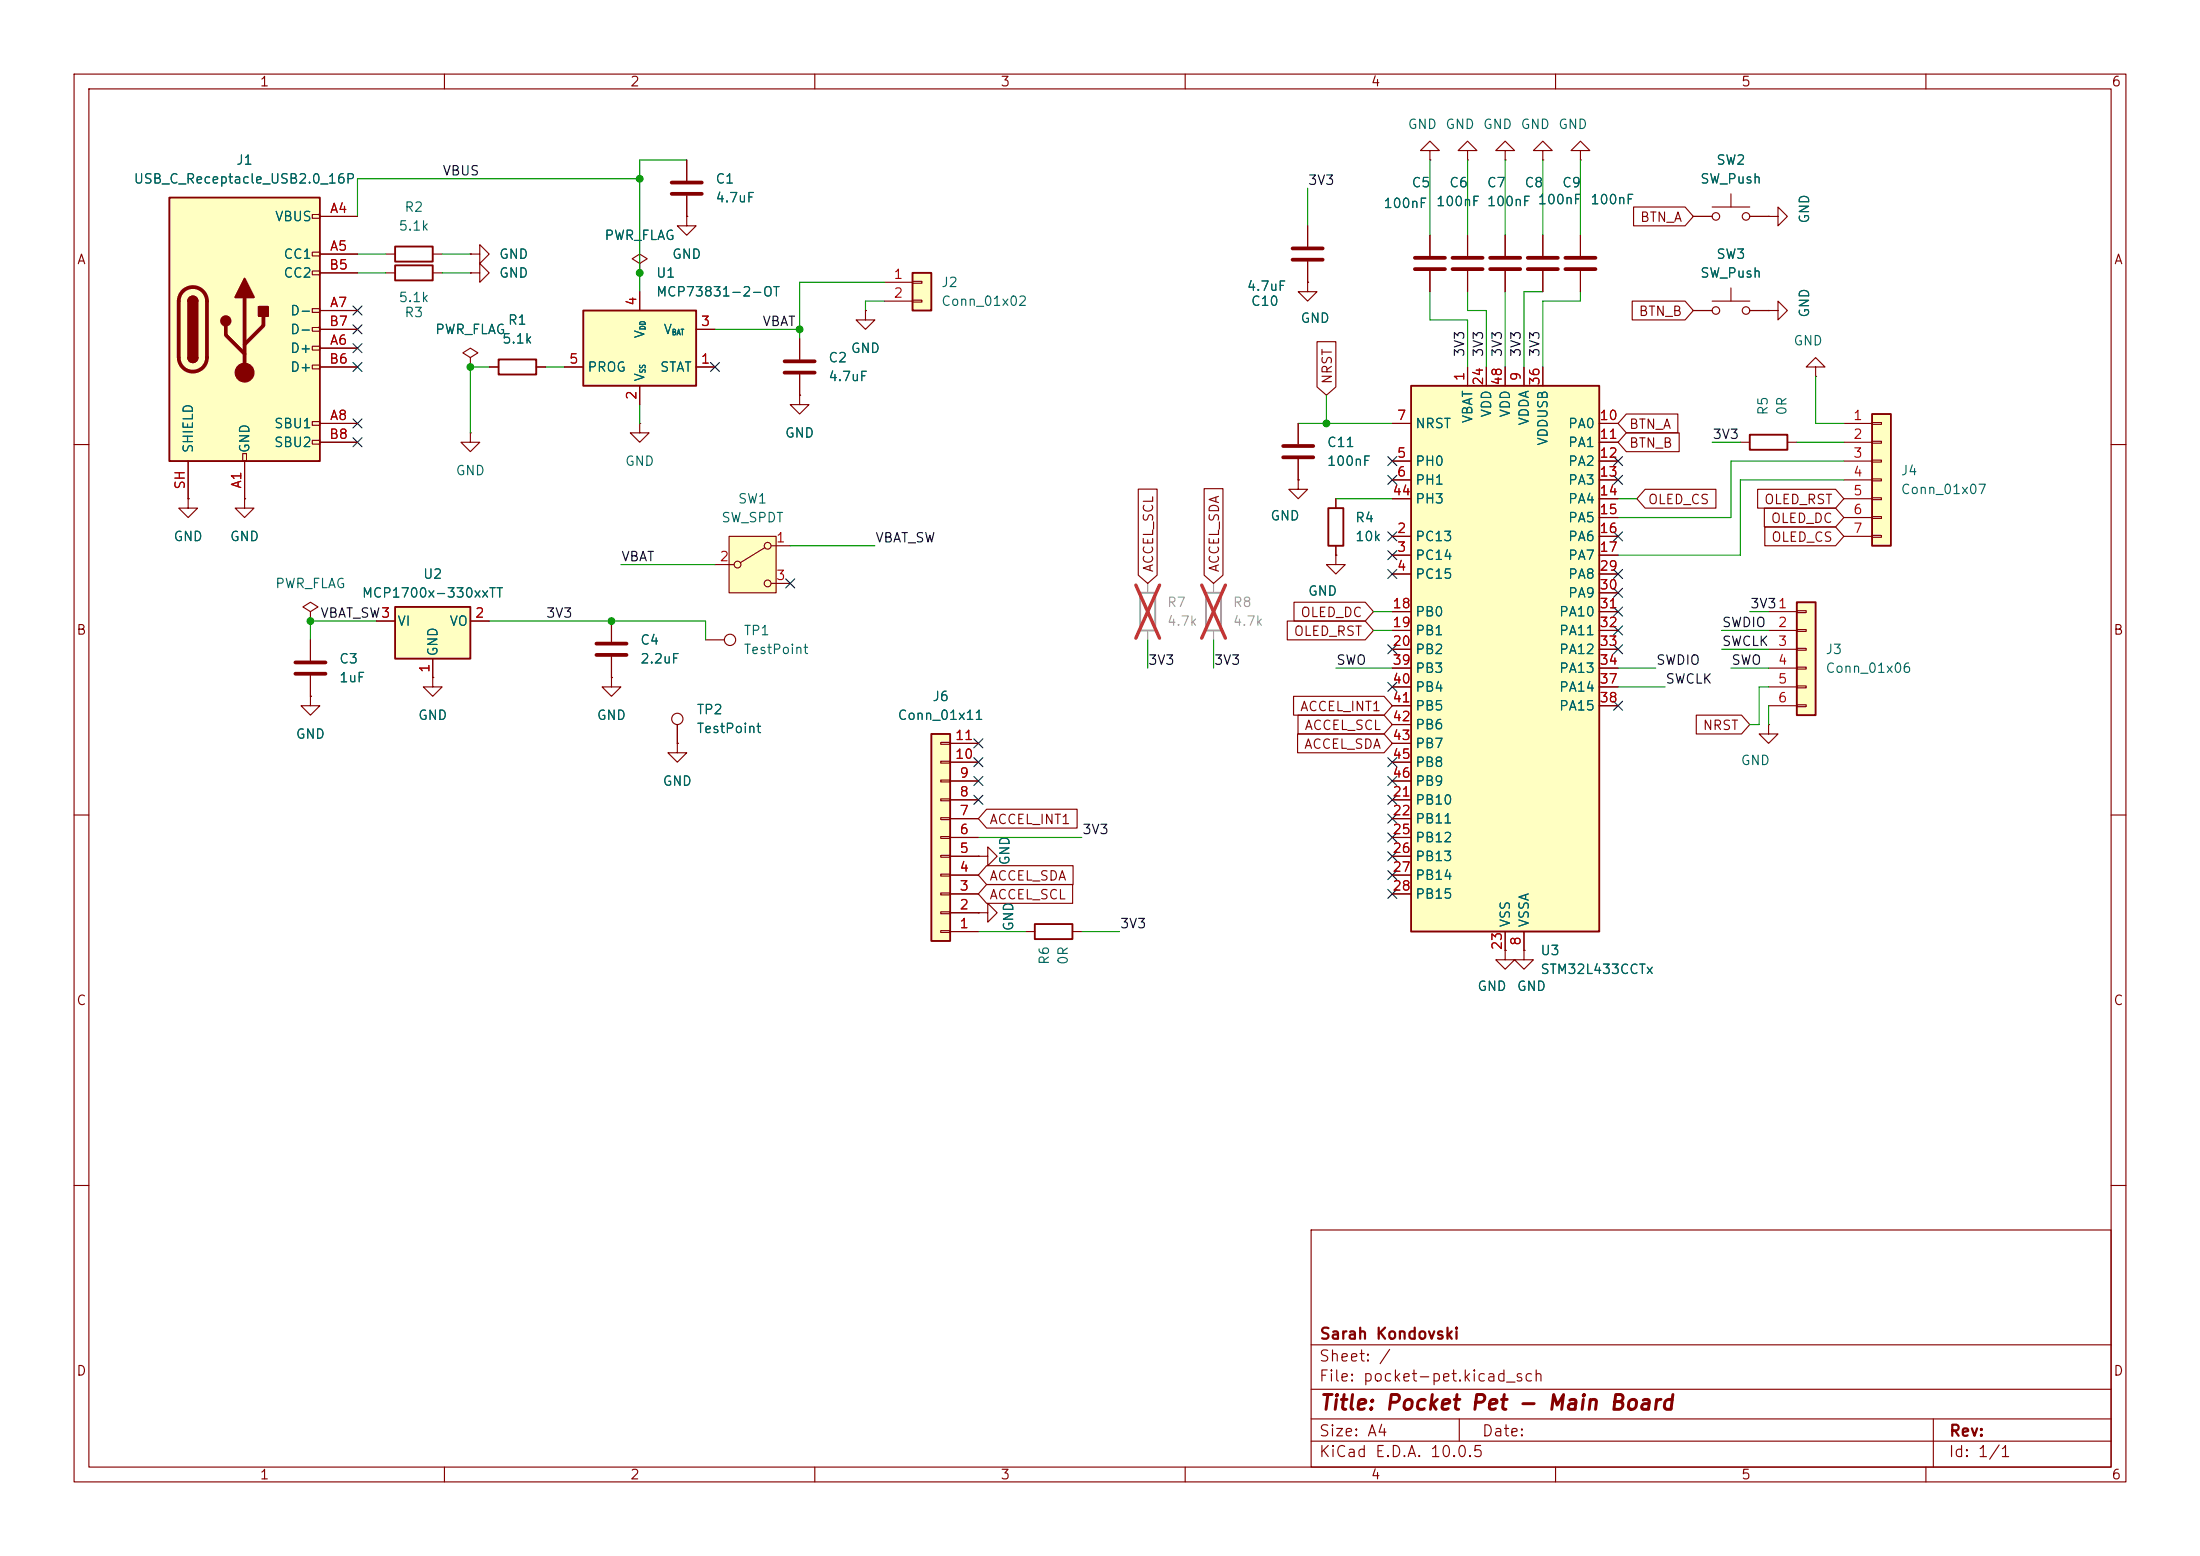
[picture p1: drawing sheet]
<svg xmlns="http://www.w3.org/2000/svg" width="297mm" height="210mm" viewBox="0 0 297 210" stroke-linecap="round" stroke-linejoin="round" font-family="sans-serif">
<g fill="none" stroke="#840000" stroke-width=".15">
<path d="M10 10h277v190h-277zM12 12h273v186h-273zM60 10v2M110 10v2M160 10v2M210 10v2M260 10v2M203.2 31.8v2.7M203.2 36.6v2.8M10 60h2M33 67.3v1.3h1.3l-1.3 1.3-1.3-1.3h1.3M33 67.3h.1"/>
<path d="M285 60h2M41.9 82.6l1-.7-1-.6-1 .6 1 .7v1.2M41.9 83.8h.1M82.5 91.4v1.3h1.3l-1.3 1.3-1.2-1.3h1.2M82.5 91.4h.1M10 110h2M285 110h2M10 160h2M177 166h108v32h-108zM285 160h2M60 198v2M110 198v2"/>
<path d="M160 198v2M177 194.5h108M177 191.5h108M177 187.5h108M177 181.5h108M197 191.5v3M210 198v2M260 198v2M261 191.5v6.5"/>
</g>
<path d="M201.2 36.3h4M201.2 34.8h4" fill="none" stroke="#840000" stroke-width=".51"/>
<path d="M242.6 81.3h2.5v15.2h-2.5z" fill="#ffffc2"/>
<path d="M242.6 81.3h2.5v15.2h-2.5z" fill="none" stroke="#840000" stroke-width=".25"/>
<g fill="none" stroke="#840000" stroke-width=".15">
<path d="M176.5 38.1v1.3h1.3l-1.3 1.2-1.2-1.2h1.2M176.5 38.1h.1M176.5 30.5v2.8M176.5 35.3v2.8M193 31.8v2.7M193 36.6v2.8M198.1 31.8v2.7M198.1 36.6v2.8M208.3 20.3h1.2l-1.2-1.2-1.3 1.2h1.3v1.3M208.3 21.6h.1M208.3 31.8v2.7M208.3 36.6v2.8"/>
<path d="M175.3 57.2v2.7M175.3 64.8v1.2h1.2l-1.2 1.3-1.3-1.3h1.3M175.3 64.8h.1M175.3 62v2.8M41.9 94v1.3h1.3l-1.3 1.2-1.3-1.2h1.3M41.9 94h.1M238.8 82.6h3.8M238.8 85.1h3.8M238.8 87.6h3.8M238.8 90.2h3.8M238.8 92.7h3.8M238.8 95.3h3.8"/>
<path d="M242.6 82.4h1.2v.3h-1.2zM242.6 85h1.2v.2h-1.2zM242.6 87.5h1.2v.3h-1.2zM242.6 90h1.2v.3h-1.2zM242.6 92.6h1.2v.2h-1.2zM242.6 95.1h1.2v.3h-1.2zM91.4 100.3v1.3h1.3l-1.3 1.3-1.2-1.3h1.2M91.4 100.3h.1"/>
</g>
<path d="M174.5 33.5h4.1M174.5 35.1h4.1M191 36.3h4.1M191 34.8h4.1M196.1 36.3h4.1M196.1 34.8h4.1M206.2 36.3h4.1M206.2 34.8h4.1M173.2 60.2h4.1M173.2 61.7h4.1" fill="none" stroke="#840000" stroke-width=".51"/>
<path d="M190.5 52.1h25.4v73.6h-25.4z" fill="#ffffc2"/>
<path d="M190.5 52.1h25.4v73.6h-25.4zM179.3 68.6h2.1v5.1h-2.1z" fill="none" stroke="#840000" stroke-width=".25"/>
<g fill="none" stroke="#840000" stroke-width=".15">
<path d="M188 57.2h2.5M198.1 49.5v2.6M200.7 49.5v2.6M203.2 49.5v2.6M205.7 49.5v2.6M208.3 49.5v2.6M215.9 57.2h2.5M215.9 59.7h2.5M180.3 67.3v1.3M180.3 73.7v1.2M188 72.4h2.5M188 74.9h2.5"/>
<path d="M188 77.5h2.5M188 62.2h2.5M188 64.8h2.5M188 67.3h2.5M215.9 72.4h2.5M215.9 74.9h2.5M215.9 77.5h2.5M215.9 62.2h2.5M215.9 64.8h2.5M215.9 67.3h2.5M215.9 69.9h2.5M188 82.6h2.5"/>
<path d="M188 85.1h2.5M188 87.6h2.5M188 90.2h2.5M188 92.7h2.5M188 95.3h2.5M188 97.8h2.5M215.9 82.6h2.5M215.9 85.1h2.5M215.9 87.6h2.5M215.9 80h2.5M215.9 90.2h2.5M215.9 92.7h2.5"/>
<path d="M215.9 95.3h2.5M188 108h2.5M188 110.5h2.5M188 113h2.5M188 115.6h2.5M188 118.1h2.5M188 100.3h2.5M188 102.9h2.5M188 105.4h2.5M188 120.7h2.5M203.2 125.7v2.6M205.7 125.7v2.6"/>
</g>
<path d="M53.3 81.9h10.2v7h-10.2z" fill="#ffffc2"/>
<path d="M53.3 81.9h10.2v7h-10.2z" fill="none" stroke="#840000" stroke-width=".25"/>
<path d="M198.1 20.3h1.3l-1.3-1.2-1.3 1.2h1.3v1.3M198.1 21.6h.1M50.8 83.8h2.5M58.4 91.4v1.3h1.3l-1.3 1.3-1.3-1.3h1.3M58.4 91.4h.1M58.4 88.9v2.5M63.5 83.8h2.5" fill="none" stroke="#840000" stroke-width=".15"/>
<path d="M22.9 26.7h20.3v35.5h-20.3z" fill="#ffffc2"/>
<g fill="none" stroke="#840000" stroke-width=".15">
<path d="M42.2 29h1v.5h-1zM42.2 34h1v.5h-1zM42.2 36.6h1v.5h-1zM43.2 29.2h5.1M43.2 34.3h5.1M43.2 36.8h5.1M193 20.3h1.3l-1.3-1.2-1.2 1.2h1.2v1.3M193 21.6h.1M203.2 20.3h1.3l-1.3-1.2-1.3 1.2h1.3v1.3M203.2 21.6h.1M213.4 20.3h1.2l-1.2-1.2-1.3 1.2h1.3v1.3M213.4 21.6h.1"/>
<path d="M42.2 41.7h1v.5h-1zM42.2 44.2h1v.5h-1zM42.2 46.7h1v.5h-1zM42.2 49.3h1v.5h-1zM42.2 56.9h1v.5h-1zM42.2 59.4h1v.5h-1zM43.2 47h5.1M43.2 41.9h5.1M43.2 57.2h5.1M43.2 49.5h5.1M43.2 44.5h5.1M43.2 59.7h5.1"/>
<path d="M25.4 62.2v5.1M32.8 61.2h.5v1h-.5zM33 62.2v5.1M41.9 86.4v2.8M41.9 91.2v2.8M203.2 128.3v1.2h1.3l-1.3 1.3-1.3-1.3h1.3M203.2 128.3h.1M205.7 128.3v1.2h1.3l-1.3 1.3-1.2-1.3h1.2M205.7 128.3h.1"/>
</g>
<path d="M22.9 26.7h20.3v35.5h-20.3zM25.4 40.6a.64 .64 0 0 1 .6-.6 .64 .64 0 0 1 .7 .6M25.4 48.3a.64 .64 0 0 0 .6 .6 .64 .64 0 0 0 .7-.6" fill="none" stroke="#840000" stroke-width=".25"/>
<path d="M24.7 39.3a1.9 1.9 0 0 1 2.1-.4 1.9 1.9 0 0 1 1.1 1.7v7.7a1.91 1.91 0 0 1-1.9 1.9 1.91 1.91 0 0 1-1.9-1.9v-7.7a1.9 1.9 0 0 1 .6-1.3zM30.5 43.9v1.3l2.5 2.6M33 40.1v10.2M35.6 42.7v1.2l-2.6 2.6M39.9 89.4h4M39.9 90.9h4" fill="none" stroke="#840000" stroke-width=".51"/>
<g fill="#840000" stroke="#840000" stroke-width=".25">
<path d="M25.4 40.6h1.3v7.7h-1.3z"/>
<path d="M25.6 40.2a.64 .64 0 0 1 .7-.1 .64 .64 0 0 1 .4 .5h-1.3z"/>
<path d="M25.4 48.3h1.3a.64 .64 0 0 1-.7 .6 .64 .64 0 0 1-.6-.6z"/>
<path d="M33 37.6l1.3 2.5h-2.6z"/>
<path d="M34.9 41.4h1.3v1.3h-1.3z"/>
<circle cx="30.5" cy="43.3" r=".63"/>
</g>
<circle cx="33" cy="50.3" r="1.27" fill="#840000" stroke="#840000" stroke-width=".15"/>
<path d="M125.7 99.1h2.6v27.9h-2.6z" fill="#ffffc2"/>
<path d="M125.7 99.1h2.6v27.9h-2.6zM139.7 124.7h5.1v2h-5.1z" fill="none" stroke="#840000" stroke-width=".25"/>
<g fill="none" stroke="#840000" stroke-width=".15">
<path d="M238.8 97.8v1.3h1.2l-1.2 1.2-1.3-1.2h1.3M238.8 97.8h.1M127 118h1.3v.2h-1.3zM127 115.4h1.3v.3h-1.3zM127 112.9h1.3v.3h-1.3zM127 110.4h1.3v.2h-1.3zM127 107.8h1.3v.3h-1.3zM127 105.3h1.3v.2h-1.3zM127 102.7h1.3v.3h-1.3zM127 100.2h1.3v.3h-1.3zM128.3 118.1h3.8M128.3 115.6h3.8"/>
<path d="M128.3 113h3.8M128.3 110.5h3.8M128.3 108h3.8M128.3 105.4h3.8M128.3 102.9h3.8M128.3 100.3h3.8M127 125.6h1.3v.3h-1.3zM127 123.1h1.3v.2h-1.3zM127 120.5h1.3v.3h-1.3zM128.3 125.7h3.8M128.3 123.2h3.8M128.3 120.7h3.8"/>
<path d="M132.1 123.2h1.2v-1.3l1.3 1.3-1.3 1.3v-1.3M132.1 123.2h.1M138.4 125.7h1.3M144.8 125.7h1.2"/>
</g>
<path d="M252.7 55.9h2.6v17.8h-2.6z" fill="#ffffc2"/>
<path d="M67.3 48.5h5.1v2h-5.1zM236.2 58.7h5.1v2h-5.1zM252.7 55.9h2.6v17.8h-2.6z" fill="none" stroke="#840000" stroke-width=".25"/>
<g fill="none" stroke="#840000" stroke-width=".15">
<path d="M63.5 34.3h1.3v-1.3l1.2 1.3-1.2 1.3v-1.3M63.5 34.3h.1M63.5 36.8h1.3v-1.2l1.2 1.2-1.2 1.3v-1.3M63.5 36.8h.1M86.4 35.6l1-.7-1-.6-1.1 .6 1.1 .7v1.2M86.4 36.8h.1M92.7 21.6v2.8M92.7 26.4v2.8M63.5 48.3l1-.7-1-.6-1 .6 1 .7v1.2M63.5 49.5h.1M66 49.5h1.3M72.4 49.5h1.3"/>
<path d="M234.9 59.7h1.3M241.3 59.7h1.3M245.1 49.5h1.3l-1.3-1.2-1.3 1.2h1.3v1.3M245.1 50.8h.1M248.9 57.2h3.8M248.9 59.7h3.8M252.7 57h1.3v.3h-1.3zM252.7 59.6h1.3v.2h-1.3zM25.4 67.3v1.3h1.3l-1.3 1.3-1.3-1.3h1.3M25.4 67.3h.1M180.3 74.9v1.3h1.3l-1.3 1.3-1.2-1.3h1.2M180.3 74.9h.1"/>
<path d="M248.9 62.2h3.8M248.9 64.8h3.8M248.9 67.3h3.8M248.9 69.9h3.8M248.9 72.4h3.8M252.7 62.1h1.3v.3h-1.3zM252.7 64.6h1.3v.3h-1.3zM252.7 67.2h1.3v.2h-1.3zM252.7 69.7h1.3v.3h-1.3zM252.7 72.3h1.3v.2h-1.3zM132.1 115.6h1.2v-1.3l1.3 1.3-1.3 1.2v-1.2M132.1 115.6h.1"/>
</g>
<path d="M153.9 80h2.1v5.1h-2.1zM162.8 80h2v5.1h-2z" fill="none" stroke="#a1a1a1" stroke-width=".25"/>
<path d="M154.9 78.7v1.3M163.8 78.7v1.3M154.9 85.1v1.3M163.8 85.1v1.3" fill="none" stroke="#a1a1a1" stroke-width=".15"/>
<path d="M153.3 79l3.2 7.1M156.5 79l-3.2 7.1M162.2 79l3.2 7.1M165.4 79l-3.2 7.1" fill="none" stroke="#e12e31" stroke-width=".46"/>
<path d="M90.7 24.6h4M90.7 26.2h4" fill="none" stroke="#840000" stroke-width=".51"/>
<path d="M78.7 41.9h15.3v10.2h-15.3z" fill="#ffffc2"/>
<path d="M53.3 33.3h5.1v2h-5.1zM78.7 41.9h15.3v10.2h-15.3z" fill="none" stroke="#840000" stroke-width=".25"/>
<g fill="none" stroke="#840000" stroke-width=".15">
<path d="M52.1 34.3h1.2M58.4 34.3h1.3M86.4 39.4v2.5M92.7 29.2v1.3h1.3l-1.3 1.3-1.3-1.3h1.3M92.7 29.2h.1M213.4 31.8v2.7M213.4 36.6v2.8M63.5 58.4v1.3h1.3l-1.3 1.3-1.3-1.3h1.3M63.5 58.4h.1M76.2 49.5h2.5M86.4 57.2v1.2h1.2l-1.2 1.3-1.3-1.3h1.3M86.4 57.2h.1"/>
<path d="M86.4 52.1v2.5M94 49.5h2.5M94 44.5h2.5M238.8 41.9h1.2v-1.3l1.3 1.3-1.3 1.3v-1.3M238.8 41.9h.1"/>
</g>
<path d="M211.3 36.3h4.1M211.3 34.8h4.1" fill="none" stroke="#840000" stroke-width=".51"/>
<path d="M98.4 72.4h6.4v7.6h-6.4z" fill="#ffffc2"/>
<g fill="none" stroke="#840000" stroke-width=".15">
<path d="M52.1 36.8h1.2M58.4 36.8h1.3M228.6 29.2h2.5M231.1 27.9h5.1M233.7 26.2v1.7M233.7 38.9v1.7M236.2 29.2h2.6M238.8 29.2h1.2v-1.3l1.3 1.3-1.3 1.3v-1.3M238.8 29.2h.1M116.8 41.9v1.3h1.3l-1.3 1.3-1.2-1.3h1.2M116.8 41.9h.1M228.6 41.9h2.5"/>
<path d="M231.1 40.6h5.1M236.2 41.9h2.6M96.5 76.2h2.6M98.4 72.4h6.4v7.6h-6.4zM103.3 73.9l-3.4 2M104.1 73.7h2.6M104.1 78.7h2.6"/>
<circle cx="231.6" cy="29.2" r=".51"/>
<circle cx="235.7" cy="29.2" r=".51"/>
<circle cx="231.6" cy="41.9" r=".51"/>
<circle cx="235.7" cy="41.9" r=".51"/>
<circle cx="99.6" cy="76.2" r=".46"/>
<circle cx="103.6" cy="73.7" r=".46"/>
<circle cx="103.6" cy="78.7" r=".46"/>
</g>
<path d="M53.3 35.8h5.1v2h-5.1z" fill="none" stroke="#840000" stroke-width=".25"/>
<path d="M123.2 36.8h2.5v5.1h-2.5z" fill="#ffffc2"/>
<path d="M123.2 36.8h2.5v5.1h-2.5z" fill="none" stroke="#840000" stroke-width=".25"/>
<g fill="none" stroke="#840000" stroke-width=".15">
<path d="M43.2 29.2h5.1M43.2 34.3h5.1M43.2 36.8h5.1M63.5 34.3h.1M63.5 36.8h.1M86.4 36.8h.1M86.4 39.4v2.5M92.7 29.2h.1M92.7 21.6v2.8M92.7 26.4v2.8M119.4 38.1h3.8M123.2 38h1.3v.2h-1.3z"/>
<path d="M176.5 38.1h.1M176.5 30.5v2.8M176.5 35.3v2.8M193 31.8v2.7M193 36.6v2.8M198.1 31.8v2.7M198.1 36.6v2.8M203.2 31.8v2.7M203.2 36.6v2.8M208.3 31.8v2.7M208.3 36.6v2.8M213.4 31.8v2.7"/>
<path d="M213.4 36.6v2.8M220.5 27.9h7l1.1 1.3-1.1 1.3h-7zM228.6 29.2h2.5M236.2 29.2h2.6M238.8 29.2h.1M43.2 57.2h5.1M43.2 59.7h5.1M43.2 41.9h5.1M43.2 47h5.1M43.2 49.5h5.1M43.2 44.5h5.1M63.5 49.5h.1"/>
<path d="M66 49.5h1.3M72.4 49.5h1.3M76.2 49.5h2.5M86.4 52.1v2.5M94 49.5h2.5M94 44.5h2.5M107.9 53.3v1.3h1.3l-1.3 1.3-1.2-1.3h1.2M107.9 53.3h.1M107.9 45.7v2.8M107.9 50.5v2.8M116.8 41.9h.1M119.4 40.6h3.8"/>
<path d="M123.2 40.5h1.3v.3h-1.3zM175.3 57.2v2.7M177.8 46.1h2.5v6.1l-1.2 1.1-1.3-1.1zM188 57.2h2.5M198.1 49.5v2.6M200.7 49.5v2.6M203.2 49.5v2.6M205.7 49.5v2.6M208.3 49.5v2.6M215.9 57.2h2.5M215.9 59.7h2.5M219.6 58.4h7.1v2.6h-7.1l-1.2-1.3z"/>
<path d="M219.6 55.9h6.9v2.5h-6.9l-1.2-1.2zM220.3 40.6h7.2l1.1 1.3-1.1 1.3h-7.2zM228.6 41.9h2.5M236.2 41.9h2.6M238.8 41.9h.1M25.4 67.3h.1M25.4 62.2v5.1M33 67.3h.1M33 62.2v5.1M153.7 66h2.5v11.6l-1.3 1.1-1.2-1.1zM162.6 66h2.5v11.6l-1.3 1.1-1.2-1.1zM175.3 64.8h.1"/>
<path d="M175.3 62v2.8M180.3 74.9h.1M180.3 67.3v1.3M180.3 73.7v1.2M188 72.4h2.5M188 74.9h2.5M188 77.5h2.5M188 62.2h2.5M188 64.8h2.5M188 67.3h2.5M215.9 72.4h2.5M215.9 74.9h2.5"/>
<path d="M215.9 77.5h2.5M215.9 62.2h2.5M215.9 64.8h2.5M215.9 67.3h2.5M215.9 69.9h2.5M222.1 66h9.6v2.6h-9.6l-1.1-1.3zM237.3 66h10.5l1.1 1.3-1.1 1.3h-10.5zM238.2 68.6h9.6l1.1 1.3-1.1 1.2h-9.6zM238.2 71.1h9.6l1.1 1.3-1.1 1.3h-9.6zM41.9 94h.1M41.9 86.4v2.8M41.9 91.2v2.8"/>
<path d="M50.8 83.8h2.5M58.4 91.4h.1M58.4 88.9v2.5M63.5 83.8h2.5M82.5 91.4h.1M82.5 83.8v2.8M82.5 88.6v2.8M91.4 97.8v2.5M95.2 86.4h2.6M173.8 83.8h10.5l1.1 1.3-1.1 1.3h-10.5zM174.6 94h12.2l1.2 1.3-1.2 1.2h-12.2zM174.7 81.3h9.6l1.1 1.3-1.1 1.2h-9.6z"/>
<path d="M175.2 99.1h11.6l1.2 1.2-1.2 1.3h-11.6zM175.2 96.5h11.6l1.2 1.3-1.2 1.3h-11.6zM188 82.6h2.5M188 85.1h2.5M188 87.6h2.5M188 90.2h2.5M188 92.7h2.5M188 95.3h2.5M188 97.8h2.5M215.9 82.6h2.5M215.9 85.1h2.5M215.9 87.6h2.5"/>
<path d="M215.9 80h2.5M215.9 90.2h2.5M215.9 92.7h2.5M215.9 95.3h2.5M229 96.5h6.1l1.1 1.3-1.1 1.3h-6.1zM91.4 100.3h.1M128.3 108h3.8M128.3 110.5h3.8M128.3 113h3.8M128.3 115.6h3.8M128.3 118.1h3.8M128.3 100.3h3.8"/>
<path d="M128.3 102.9h3.8M128.3 105.4h3.8M132.1 115.6h.1M133.2 119.4h11.6v2.5h-11.6l-1.1-1.2zM133.2 109.2h12.2v2.6h-12.2l-1.1-1.3zM133.2 116.8h11.7v2.6h-11.7l-1.1-1.3zM188 108h2.5M188 110.5h2.5M188 113h2.5M188 115.6h2.5M188 118.1h2.5M188 100.3h2.5"/>
<path d="M188 102.9h2.5M188 105.4h2.5M128.3 120.7h3.8M128.3 125.7h3.8M128.3 123.2h3.8M132.1 123.2h.1M188 120.7h2.5M203.2 128.3h.1M203.2 125.7v2.6M205.7 128.3h.1M205.7 125.7v2.6"/>
<circle cx="91.4" cy="97" r=".76"/>
<circle cx="98.6" cy="86.4" r=".76"/>
</g>
<path d="M105.9 48.8h4.1M105.9 50.3h4.1M80.5 86.9h4.1M80.5 88.4h4.1" fill="none" stroke="#840000" stroke-width=".51"/>
<g fill="none" stroke="#009600" stroke-width=".15">
<path d="M48.3 36.8h3.8M48.3 34.3h3.8M59.7 36.8h3.8M59.7 34.3h3.8M86.4 24.1h-38.1v5.1M92.7 21.6h-6.3v17.8M119.4 38.1h-11.5v7.6M176.5 25.4v5.1M193 39.4v3.8h5.1v6.3M193 21.6v10.2M198.1 39.4v2.5h2.6v7.6M198.1 21.6v10.2"/>
<path d="M203.2 21.6v10.2M203.2 39.4v10.1M208.3 39.4h-2.6v10.1M208.3 21.6v10.2M213.4 21.6v10.2M213.4 39.4v1.2h-5.1v8.9M66 49.5h-2.5v8.9M73.7 49.5h2.5M86.4 54.6v2.6M96.5 44.5h11.4M119.4 40.6h-2.6v1.3M175.3 57.2h12.7"/>
<path d="M179.1 53.3v3.9M231.1 59.7h3.8M242.6 59.7h6.3M245.1 50.8v6.4h3.8M83.8 76.2h12.7M106.7 73.7h11.4M180.3 67.3h7.7M218.4 67.3h2.6M248.9 64.8h-14v10.1h-16.5M248.9 62.2h-15.2v7.7h-15.3M50.8 83.8h-8.9v2.6M66 83.8h29.2v2.6"/>
<path d="M154.9 86.4v3.8M163.8 86.4v3.8M180.3 90.2h7.7M185.4 85.1h2.6M185.4 82.6h2.6M218.4 90.2h5.1M218.4 92.7h6.4M232.4 85.1h6.4M232.4 87.6h6.4M233.7 90.2h5.1M236.2 82.6h2.6M238.8 92.7h-1.3v5.1h-1.3"/>
<path d="M238.8 95.3v2.5M132.1 113h13.9M132.1 125.7h6.3M146 125.7h5.1"/>
</g>
<g fill="none" stroke="#000084" stroke-width=".15">
<path d="M47.7 43.8l1.2 1.3M47.7 46.4l1.2 1.2M47.7 41.3l1.2 1.2M47.7 59.1l1.2 1.2M47.7 56.5l1.2 1.3M47.7 48.9l1.2 1.2M48.9 43.8l-1.2 1.3M48.9 46.4l-1.2 1.2M48.9 41.3l-1.2 1.2M48.9 59.1l-1.2 1.2M48.9 56.5l-1.2 1.3M48.9 48.9l-1.2 1.2"/>
<path d="M95.9 48.9l1.2 1.2M97.1 48.9l-1.2 1.2M106.1 78.1l1.2 1.2M107.3 78.1l-1.2 1.2M187.4 64.2l1.2 1.2M187.4 76.9l1.2 1.2M187.4 74.3l1.2 1.2M187.4 71.8l1.2 1.2M187.4 61.6l1.2 1.2M188.6 64.2l-1.2 1.2M188.6 76.9l-1.2 1.2M188.6 74.3l-1.2 1.2"/>
<path d="M188.6 71.8l-1.2 1.2M188.6 61.6l-1.2 1.2M217.8 64.2l1.2 1.2M217.8 76.9l1.2 1.2M217.8 71.8l1.2 1.2M217.8 61.6l1.2 1.2M217.8 79.4l1.2 1.2M219 71.8l-1.2 1.2M219 76.9l-1.2 1.2M219 64.2l-1.2 1.2M219 79.4l-1.2 1.2M219 61.6l-1.2 1.2"/>
<path d="M131.5 99.7l1.2 1.2M132.7 99.7l-1.2 1.2M187.4 87l1.2 1.2M187.4 92.1l1.2 1.2M188.6 87l-1.2 1.2M188.6 92.1l-1.2 1.2M217.8 81.9l1.2 1.3M217.8 94.6l1.2 1.3M217.8 87l1.2 1.2M217.8 84.5l1.2 1.2M219 84.5l-1.2 1.2M219 87l-1.2 1.2"/>
<path d="M219 81.9l-1.2 1.3M219 94.6l-1.2 1.3M131.5 107.3l1.2 1.3M131.5 104.8l1.2 1.2M131.5 102.3l1.2 1.2M132.7 107.3l-1.2 1.3M132.7 104.8l-1.2 1.2M132.7 102.3l-1.2 1.2M187.4 104.8l1.2 1.2M187.4 102.3l1.2 1.2M187.4 107.3l1.2 1.3M187.4 112.4l1.2 1.2"/>
<path d="M187.4 115l1.2 1.2M187.4 117.5l1.2 1.2M187.4 109.9l1.2 1.2M188.6 104.8l-1.2 1.2M188.6 102.3l-1.2 1.2M188.6 107.3l-1.2 1.3M188.6 112.4l-1.2 1.2M188.6 115l-1.2 1.2M188.6 117.5l-1.2 1.2M188.6 109.9l-1.2 1.2M187.4 120l1.2 1.3M188.6 120l-1.2 1.3"/>
</g>
<g fill="#009600" stroke="#009600" stroke-width=".14">
<circle cx="86.4" cy="36.8" r=".46"/>
<circle cx="107.9" cy="44.5" r=".46"/>
<circle cx="41.9" cy="83.8" r=".46"/>
<circle cx="82.5" cy="83.8" r=".46"/>
<circle cx="179.1" cy="57.2" r=".46"/>
<circle cx="63.5" cy="49.5" r=".46"/>
<circle cx="86.4" cy="24.1" r=".46"/>
</g>
<text font-size="2" fill="#840000" x="178" y="190.8">Title: Pocket Pet - Main Board</text>
<g font-size="1.5" fill="#840000">
<text x="178" y="184.1">Sheet: /</text>
<text x="178" y="181.1">Sarah Kondovski</text>
<text x="178" y="186.8">File: pocket-pet.kicad_sch</text>
<text x="178" y="197">KiCad E.D.A. 10.0.5</text>
<text x="178" y="194.2">Size: A4</text>
<text x="200" y="194.2">Date:</text>
<text x="263" y="197">Id: 1/1</text>
<text x="263" y="194.2">Rev:</text>
</g>
<g font-size="1.3" fill="#840000">
<text x="35" y="12">1</text>
<text x="85" y="12">2</text>
<text x="135" y="12">3</text>
<text x="185" y="12">4</text>
<text x="235" y="12">5</text>
<text x="285" y="12">6</text>
<text x="10.3" y="36">A</text>
<text x="221.3" y="30.3">BTN_A</text>
<text x="285.3" y="36">A</text>
<text x="221.1" y="43">BTN_B</text>
<text x="180.1" y="51.9" transform="rotate(-90 180.1 51.9)">NRST</text>
<text x="219.8" y="58.2">BTN_A</text>
<text x="219.8" y="60.7">BTN_B</text>
<text x="222.4" y="68.4">OLED_CS</text>
<text x="238.1" y="68.4">OLED_RST</text>
<text x="239" y="70.9">OLED_DC</text>
<text x="156" y="77.3" transform="rotate(-90 156 77.3)">ACCEL_SCL</text>
<text x="164.9" y="77.3" transform="rotate(-90 164.9 77.3)">ACCEL_SDA</text>
<text x="239" y="73.4">OLED_CS</text>
<text x="175.5" y="83.6">OLED_DC</text>
<text x="10.2" y="86">B</text>
<text x="174.6" y="86.1">OLED_RST</text>
<text x="285.2" y="86">B</text>
<text x="175.4" y="96.3">ACCEL_INT1</text>
<text x="176" y="101.4">ACCEL_SDA</text>
<text x="176" y="98.8">ACCEL_SCL</text>
<text x="229.8" y="98.8">NRST</text>
<text x="133.5" y="111.5">ACCEL_INT1</text>
<text x="133.5" y="119.2">ACCEL_SDA</text>
<text x="133.5" y="121.7">ACCEL_SCL</text>
<text x="10.2" y="136">C</text>
<text x="285.2" y="136">C</text>
<text x="10.2" y="186">D</text>
<text x="285.2" y="186">D</text>
<text x="35" y="200">1</text>
<text x="85" y="200">2</text>
<text x="135" y="200">3</text>
<text x="185" y="200">4</text>
<text x="235" y="200">5</text>
<text x="285" y="200">6</text>
</g>
<g font-size="1.3" fill="#006464">
<text x="190" y="17.7">GND</text>
<text x="195" y="17.7">GND</text>
<text x="200.1" y="17.7">GND</text>
<text x="205.2" y="17.7">GND</text>
<text x="210.3" y="17.7">GND</text>
<text x="31.8" y="22.6">J1</text>
<text x="231.6" y="22.6">SW2</text>
<text x="18" y="25.1">USB_C_Receptacle_USB2.0_16P</text>
<text x="54.5" y="28.9">R2</text>
<text x="96.5" y="25.1">C1</text>
<text x="96.5" y="27.6">4.7uF</text>
<text x="186.7" y="28.4">100nF</text>
<text x="190.5" y="25.6">C5</text>
<text x="193.8" y="28.1">100nF 100nF 100nF</text>
<text x="195.6" y="25.6">C6</text>
<text x="200.6" y="25.6">C7</text>
<text x="205.7" y="25.6">C8</text>
<text x="210.8" y="25.6">C9</text>
<text x="214.6" y="27.9">100nF</text>
<text x="229.4" y="25.1">SW_Push</text>
<text x="37" y="30.2">VBUS</text>
<text x="38.2" y="35.3">CC1</text>
<text x="53.7" y="31.4">5.1k</text>
<text x="67.3" y="35.3">GND</text>
<text x="81.5" y="32.7">PWR_FLAG</text>
<text x="90.6" y="35.3">GND</text>
<text x="231.6" y="35.3">SW3</text>
<text x="244.5" y="30.3" transform="rotate(-90 244.5 30.3)">GND</text>
<text x="38.2" y="37.8">CC2</text>
<text x="53.7" y="41.1">5.1k</text>
<text x="67.3" y="37.8">GND</text>
<text x="88.5" y="37.8">U1</text>
<text x="88.5" y="40.3">MCP73831-2-OT</text>
<text x="127" y="39.1">J2</text>
<text x="127" y="41.6">Conn_01x02</text>
<text x="168.2" y="39.6">4.7uF</text>
<text x="168.8" y="41.6">C10</text>
<text x="229.4" y="37.8">SW_Push</text>
<text x="39.1" y="48">D+</text>
<text x="39.1" y="42.9">D-</text>
<text x="39.1" y="45.4">D-</text>
<text x="54.5" y="43.1">R3</text>
<text x="58.7" y="45.4">PWR_FLAG</text>
<text x="67.7" y="46.7">5.1k</text>
<text x="68.5" y="44.1">R1</text>
<text x="87.3" y="45.8" transform="rotate(-90 87.3 45.8)">V</text>
<text x="89.5" y="45.4">V</text>
<text x="114.8" y="48">GND</text>
<text x="175.5" y="43.9">GND</text>
<text x="242" y="46.9">GND</text>
<text x="244.5" y="43" transform="rotate(-90 244.5 43)">GND</text>
<text x="39.1" y="50.5">D+</text>
<text x="79.2" y="50.5">PROG</text>
<text x="87.3" y="51.6" transform="rotate(-90 87.3 51.6)">V</text>
<text x="89" y="50.5">STAT</text>
<text x="111.7" y="49.2">C2</text>
<text x="111.7" y="51.8">4.7uF</text>
<text x="36.9" y="58.1">SBU1</text>
<text x="105.9" y="59.4">GND</text>
<text x="191" y="58.1">NRST</text>
<text x="199.1" y="57.2" transform="rotate(-90 199.1 57.2)">VBAT</text>
<text x="201.6" y="56.4" transform="rotate(-90 201.6 56.4)">VDD</text>
<text x="204.2" y="56.4" transform="rotate(-90 204.2 56.4)">VDD</text>
<text x="206.7" y="57.5" transform="rotate(-90 206.7 57.5)">VDDA</text>
<text x="211.6" y="58.1">PA0</text>
<text x="239" y="56.1" transform="rotate(-90 239 56.1)">R5</text>
<text x="241.5" y="56.1" transform="rotate(-90 241.5 56.1)">0R</text>
<text x="26.4" y="61.2" transform="rotate(-90 26.4 61.2)">SHIELD</text>
<text x="34" y="61.2" transform="rotate(-90 34 61.2)">GND</text>
<text x="36.9" y="60.7">SBU2</text>
<text x="61.4" y="64.5">GND</text>
<text x="84.3" y="63.2">GND</text>
<text x="179.1" y="60.7">C11</text>
<text x="179.1" y="63.2">100nF</text>
<text x="191" y="63.2">PH0</text>
<text x="191" y="65.7">PH1</text>
<text x="209.2" y="60.2" transform="rotate(-90 209.2 60.2)">VDDUSB</text>
<text x="211.6" y="60.7">PA1</text>
<text x="211.6" y="63.2">PA2</text>
<text x="211.6" y="65.7">PA3</text>
<text x="256.5" y="64.5">J4</text>
<text x="97.3" y="70.8">SW_SPDT</text>
<text x="99.5" y="68.3">SW1</text>
<text x="171.4" y="70.6">GND</text>
<text x="182.9" y="70.8">R4</text>
<text x="191" y="68.3">PH3</text>
<text x="211.6" y="68.3">PA4</text>
<text x="211.6" y="70.8">PA5</text>
<text x="256.5" y="67">Conn_01x07</text>
<text x="23.3" y="73.4">GND</text>
<text x="31" y="73.4">GND</text>
<text x="182.9" y="73.4">10k</text>
<text x="191" y="73.4">PC13</text>
<text x="191" y="75.9">PC14</text>
<text x="211.6" y="73.4">PA6</text>
<text x="211.6" y="75.9">PA7</text>
<text x="37.1" y="79.7">PWR_FLAG</text>
<text x="48.8" y="81">MCP1700x-330xxTT</text>
<text x="57" y="78.4">U2</text>
<text x="176.5" y="80.7">GND</text>
<text x="191" y="78.4">PC15</text>
<text x="191" y="83.5">PB0</text>
<text x="210.4" y="83.5">PA10</text>
<text x="211.6" y="78.4">PA8</text>
<text x="211.6" y="81">PA9</text>
<text x="45.7" y="89.9">C3</text>
<text x="53.6" y="84.8">VI</text>
<text x="59.4" y="88.7" transform="rotate(-90 59.4 88.7)">GND</text>
<text x="60.6" y="84.8">VO</text>
<text x="86.3" y="87.3">C4</text>
<text x="86.3" y="89.9">2.2uF</text>
<text x="100.3" y="86.1">TP1</text>
<text x="100.3" y="88.6">TestPoint</text>
<text x="191" y="86.1">PB1</text>
<text x="191" y="88.6">PB2</text>
<text x="210.4" y="86.1">PA11</text>
<text x="210.4" y="88.6">PA12</text>
<text x="246.4" y="88.6">J3</text>
<text x="45.7" y="92.4">1uF</text>
<text x="125.8" y="94.9">J6</text>
<text x="191" y="91.1">PB3</text>
<text x="191" y="93.7">PB4</text>
<text x="210.4" y="91.1">PA13</text>
<text x="210.4" y="93.7">PA14</text>
<text x="246.4" y="91.1">Conn_01x06</text>
<text x="39.8" y="100">GND</text>
<text x="56.4" y="97.5">GND</text>
<text x="80.5" y="97.5">GND</text>
<text x="94" y="96.7">TP2</text>
<text x="94" y="99.3">TestPoint</text>
<text x="121.1" y="97.5">Conn_01x11</text>
<text x="191" y="96.2">PB5</text>
<text x="191" y="98.8">PB6</text>
<text x="191" y="101.3">PB7</text>
<text x="210.4" y="96.2">PA15</text>
<text x="89.4" y="106.4">GND</text>
<text x="191" y="103.8">PB8</text>
<text x="191" y="106.4">PB9</text>
<text x="234.9" y="103.6">GND</text>
<text x="191" y="108.9">PB10</text>
<text x="191" y="111.5">PB11</text>
<text x="191" y="114">PB12</text>
<text x="136.6" y="116.9" transform="rotate(-90 136.6 116.9)">GND</text>
<text x="191" y="116.5">PB13</text>
<text x="191" y="119.1">PB14</text>
<text x="137.1" y="125.8" transform="rotate(-90 137.1 125.8)">GND</text>
<text x="191" y="121.6">PB15</text>
<text x="204.2" y="125.2" transform="rotate(-90 204.2 125.2)">VSS</text>
<text x="206.7" y="125.2" transform="rotate(-90 206.7 125.2)">VSSA</text>
<text x="141.9" y="130.3" transform="rotate(-90 141.9 130.3)">R6</text>
<text x="144.5" y="130.3" transform="rotate(-90 144.5 130.3)">0R</text>
<text x="207.9" y="129.2">U3</text>
<text x="207.9" y="131.8">STM32L433CCTx</text>
<text x="199.4" y="134.1">GND</text>
<text x="204.7" y="134.1">GND</text>
</g>
<g font-size="1.3" fill="#a90000">
<text x="44.4" y="29.1">A4</text>
<text x="44.4" y="34.2">A5</text>
<text x="44.4" y="36.7">B5</text>
<text x="44.4" y="41.8">A7</text>
<text x="86.2" y="41.4" transform="rotate(-90 86.2 41.4)">4</text>
<text x="120.6" y="38">1</text>
<text x="120.6" y="40.5">2</text>
<text x="44.4" y="44.3">B7</text>
<text x="44.4" y="46.9">A6</text>
<text x="94.5" y="44.3">3</text>
<text x="44.4" y="49.4">B6</text>
<text x="76.7" y="49.4">5</text>
<text x="94.5" y="49.4">1</text>
<text x="198" y="51.5" transform="rotate(-90 198 51.5)">1</text>
<text x="200.5" y="52.1" transform="rotate(-90 200.5 52.1)">24</text>
<text x="203.1" y="52.1" transform="rotate(-90 203.1 52.1)">48</text>
<text x="205.6" y="51.5" transform="rotate(-90 205.6 51.5)">9</text>
<text x="208.1" y="52.1" transform="rotate(-90 208.1 52.1)">36</text>
<text x="44.4" y="59.6">B8</text>
<text x="44.4" y="57">A8</text>
<text x="86.2" y="54.1" transform="rotate(-90 86.2 54.1)">2</text>
<text x="188.5" y="57">7</text>
<text x="215.8" y="57">10</text>
<text x="215.8" y="59.6">11</text>
<text x="250.1" y="57">1</text>
<text x="250.1" y="59.6">2</text>
<text x="188.5" y="62.1">5</text>
<text x="188.5" y="64.6">6</text>
<text x="215.8" y="62.1">12</text>
<text x="215.8" y="64.6">13</text>
<text x="250.1" y="62.1">3</text>
<text x="250.1" y="64.6">4</text>
<text x="25.3" y="66.2" transform="rotate(-90 25.3 66.2)">SH</text>
<text x="32.9" y="66" transform="rotate(-90 32.9 66)">A1</text>
<text x="187.9" y="67.2">44</text>
<text x="215.8" y="67.2">14</text>
<text x="215.8" y="69.7">15</text>
<text x="250.1" y="67.2">5</text>
<text x="250.1" y="69.7">6</text>
<text x="97.1" y="76.1">2</text>
<text x="104.7" y="73.5">1</text>
<text x="188.5" y="72.3">2</text>
<text x="188.5" y="74.8">3</text>
<text x="188.5" y="77.3">4</text>
<text x="215.8" y="72.3">16</text>
<text x="215.8" y="74.8">17</text>
<text x="215.8" y="77.3">29</text>
<text x="250.1" y="72.3">7</text>
<text x="51.3" y="83.7">3</text>
<text x="64" y="83.7">2</text>
<text x="104.7" y="78.6">3</text>
<text x="187.9" y="82.4">18</text>
<text x="215.8" y="79.9">30</text>
<text x="215.8" y="82.4">31</text>
<text x="187.9" y="85">19</text>
<text x="187.9" y="87.5">20</text>
<text x="215.8" y="85">32</text>
<text x="215.8" y="87.5">33</text>
<text x="239.9" y="85">2</text>
<text x="239.9" y="87.5">3</text>
<text x="58.3" y="90.9" transform="rotate(-90 58.3 90.9)">1</text>
<text x="187.9" y="90">39</text>
<text x="187.9" y="92.6">40</text>
<text x="187.9" y="95.1">41</text>
<text x="215.8" y="90">34</text>
<text x="215.8" y="92.6">37</text>
<text x="215.8" y="95.1">38</text>
<text x="239.9" y="90">4</text>
<text x="239.9" y="92.6">5</text>
<text x="239.9" y="95.1">6</text>
<text x="128.8" y="100.2">11</text>
<text x="187.9" y="97.7">42</text>
<text x="187.9" y="100.2">43</text>
<text x="128.8" y="102.7">10</text>
<text x="129.4" y="107.8">8</text>
<text x="129.4" y="105.3">9</text>
<text x="187.9" y="107.8">21</text>
<text x="187.9" y="102.7">45</text>
<text x="187.9" y="105.3">46</text>
<text x="129.4" y="112.9">6</text>
<text x="129.4" y="110.4">7</text>
<text x="187.9" y="110.4">22</text>
<text x="187.9" y="112.9">25</text>
<text x="129.4" y="118">4</text>
<text x="129.4" y="115.4">5</text>
<text x="187.9" y="115.4">26</text>
<text x="187.9" y="118">27</text>
<text x="129.4" y="125.6">1</text>
<text x="129.4" y="123.1">2</text>
<text x="129.4" y="120.5">3</text>
<text x="187.9" y="120.5">28</text>
<text x="203.1" y="128.3" transform="rotate(-90 203.1 128.3)">23</text>
<text x="205.6" y="127.7" transform="rotate(-90 205.6 127.7)">8</text>
</g>
<g font-size="1.3" fill="#0f0f0f">
<text x="59.7" y="24">VBUS</text>
<text x="176.5" y="25.3">3V3</text>
<text x="102.8" y="44.3">VBAT</text>
<text x="198" y="48.3" transform="rotate(-90 198 48.3)">3V3</text>
<text x="200.5" y="48.3" transform="rotate(-90 200.5 48.3)">3V3</text>
<text x="203.1" y="48.3" transform="rotate(-90 203.1 48.3)">3V3</text>
<text x="205.6" y="48.3" transform="rotate(-90 205.6 48.3)">3V3</text>
<text x="208.2" y="48.3" transform="rotate(-90 208.2 48.3)">3V3</text>
<text x="231.1" y="59.6">3V3</text>
<text x="83.8" y="76.1">VBAT</text>
<text x="118.1" y="73.5">VBAT_SW</text>
<text x="43.2" y="83.7">VBAT_SW3</text>
<text x="73.6" y="83.7">3V3</text>
<text x="236.2" y="82.4">3V31</text>
<text x="232.4" y="87.5">SWCLK</text>
<text x="232.4" y="85">SWDIO</text>
<text x="154.9" y="90">3V3</text>
<text x="163.8" y="90">3V3</text>
<text x="180.3" y="90">SWO</text>
<text x="223.5" y="90">SWDIO</text>
<text x="224.8" y="92.6">SWCLK</text>
<text x="233.7" y="90">SWO</text>
<text x="146" y="112.9">3V3</text>
<text x="151.1" y="125.6">3V3</text>
</g>
<g font-size="1.3" fill="#989898">
<text x="157.5" y="82.2">R7</text>
<text x="166.4" y="82.2">R8</text>
<text x="157.5" y="84.8">4.7k</text>
<text x="166.4" y="84.8">4.7k</text>
</g>
<g font-size=".8" fill="#006464">
<text x="87.3" y="44.6" transform="rotate(-90 87.3 44.6)">DD</text>
<text x="90.6" y="45.4">BAT</text>
<text x="87.3" y="50.4" transform="rotate(-90 87.3 50.4)">SS</text>
</g>
</svg>
